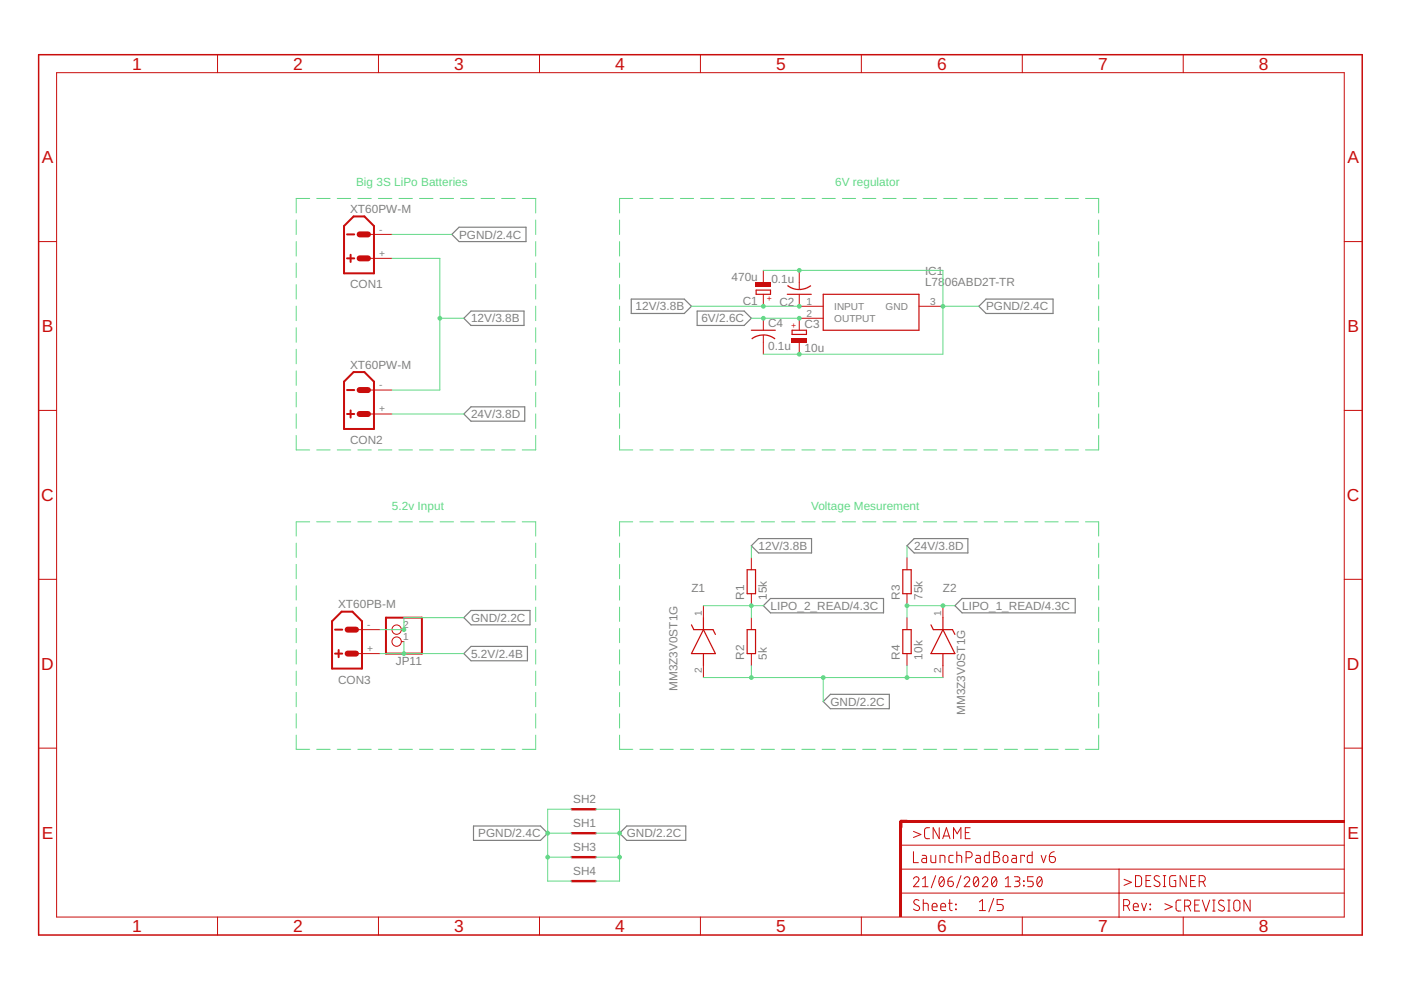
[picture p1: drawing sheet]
<svg xmlns="http://www.w3.org/2000/svg" width="297mm" height="210mm" viewBox="0 0 297 210" stroke-linecap="round" stroke-linejoin="round" font-family="sans-serif">
<g fill="none" stroke="#808080" stroke-width=".25">
<path d="M95.8 49.7l1.5-1.5h14.2v3h-14.2zM98.3 67.5l1.6-1.5h11.2v3h-11.2zM133.8 63.4h11.3l1.5 1.5-1.5 1.6h-11.3zM147.8 66h10l1.5 1.5-1.5 1.5h-10zM207.5 64.9l1.6-1.5h14.2v3.1h-14.2zM98.3 87.8l1.6-1.5h11.4v3h-11.4zM159.3 115.7l1.5-1.5h11.3v3h-11.3zM193.8 114.2h11.4v3h-11.4l-1.5-1.5zM98.3 138.6l1.6-1.5h11.9v3h-11.9zM98.3 131l1.6-1.6h12.5v3.1h-12.5zM161.8 128.4l1.6-1.5h23.9v3h-23.9zM204 126.9h24v3h-24l-1.5-1.5z"/>
<path d="M174.5 148.7l1.6-1.5h12.5v3.1h-12.5zM100.4 175.1h14.2l1.5 1.6-1.5 1.5h-14.2zM131.4 176.7l1.5-1.6h12.5v3.1h-12.5z"/>
</g>
<g fill="#c90d0c">
<path d="M190.7 174.1h.6v20.3h-.6z" fill-rule="evenodd"/>
<path d="M191 173.8h94v.6h-94z" fill-rule="evenodd"/>
</g>
<g fill="#c90d0c">
<path d="M190.7 174.1h.6v20.3h-.6zM190.7 174.1v20.3h.6v-20.3z"/>
<path d="M191 173.8h94v.6h-94zM191 173.8v.6h94v-.6z"/>
</g>
<g fill="none" stroke="#c90d0c" stroke-width=".21">
<path d="M12 15.4h273v179h-273zM46.1 11.6v3.8M80.2 11.6v3.8M114.4 11.6v3.8M148.5 11.6v3.8M182.6 11.6v3.8M216.7 11.6v3.8M250.9 11.6v3.8M8.2 51.2h3.8M285 51.2h3.8M169.5 64.9h5M169.5 67.5h5"/>
<path d="M194.8 64.9h5.1M8.2 87h3.8M285 87h3.8M8.2 122.8h3.8M285 122.8h3.8M8.2 158.6h3.8M285 158.6h3.8M191 179.2h94M193.7 176.3l1.5 .6-1.5 .7M197.1 175.5h-.7l-.4 .5 .1 1.6 .3 .2h.7M199.1 175.5v2.3l-1.3-2.3v2.3M199.9 177.8l.8-2.3 .7 2.3"/>
<path d="M200.1 177.2h1.1M202.2 177.8v-2.3l.7 1.3 .8-1.3v2.3M204.7 176.5h.7M205.7 175.5h-1v2.3h1M46.1 194.4v3.8M80.2 194.4v3.8M114.4 194.4v3.8M148.5 194.4v3.8M182.6 194.4v3.8M191 189.4h94M191 184.3h94M193.7 186.4a.58 .58 0 0 1 .8-.5 .58 .58 0 0 1 .2 .9l-1 1.2h1.1"/>
<path d="M193.7 180.6v2.3h1M194.8 190.9a.58 .58 0 0 0-.8-.1 .58 .58 0 0 0 0 .9l.7 .4a.58 .58 0 0 1 .1 .9 .58 .58 0 0 1-.9-.1l-.2-.2M195.5 181.4h.7l.2 .3v1.2h-.5a.46 .46 0 0 1-.5-.5 .46 .46 0 0 1 .5-.4h.5M195.6 188h1.2M195.6 186.4l.6-.5v2.1M195.7 191.5l1 .1 .1 1.5M195.7 190.7v2.4M197.4 181.4v1.3l.3 .2h.7v-1.5M197.6 192.3h1.1a.54 .54 0 0 0-.4-.8 .54 .54 0 0 0-.7 .5l.2 1 .9 .1M198.4 185.7l-1 2.5M199.3 182.9v-1.5l.9 .1 .1 1.4M199.3 186l.2-.1a.86 .86 0 0 1 .7 1.3 .6 .6 0 0 1-.6 .8 .6 .6 0 0 1-.5-.8v-.5z"/>
<path d="M199.5 192.3h1a.54 .54 0 0 0-.4-.8 .54 .54 0 0 0-.6 .5l.1 1 .9 .1M200.1 186.4l-.9 1.1M201 186.8h.7a.59 .59 0 0 1 .4 .7 .59 .59 0 0 1-.6 .5 .59 .59 0 0 1-.5-.6zM201.1 191.5h.8M201.4 190.7v2.1l.5 .3M201.9 185.9l-.6 .3-.3 .6M202.1 181.4h-.7l-.2 .3 .1 1.1 .8 .1M202.6 191.7l.1 .1zM202.6 192.7l.1 .2zM202.9 181.4l.9 .1 .1 1.4M202.9 180.6v2.3M203.8 185.7l-1 2.5"/>
<path d="M204.4 186.4a.58 .58 0 0 1 .9-.5 .58 .58 0 0 1 .1 .9l-1 1.2h1.2M204.8 181.9h.7a.65 .65 0 0 0 .6-.7 .65 .65 0 0 0-.6-.6h-.7v2.3M206.6 186l.2-.1a.86 .86 0 0 1 .7 1.3 .6 .6 0 0 1-.6 .8 .6 .6 0 0 1-.5-.8v-.5zM206.9 181.4h.7l.3 .3v1.2h-.6a.46 .46 0 0 1-.5-.5 .46 .46 0 0 1 .5-.4h.6M207.4 186.4l-.9 1.1M207.6 193.1h1.3M207.6 191.2l.7-.5v2.4M208.3 186.4a.58 .58 0 0 1 .8-.5 .58 .58 0 0 1 .2 .9l-1 1.2h1.1M209.7 180.6v2.3h-.8l-.2-.2v-1.1l.2-.2h.8M210.5 186l.1-.1a.86 .86 0 0 1 .7 1.3v.3a.51 .51 0 0 1-.5 .5 .51 .51 0 0 1-.5-.5l-.1-.8zM210.7 180.6h.6a.52 .52 0 0 1 .5 .5 .52 .52 0 0 1-.5 .5 .65 .65 0 0 1 .7 .7 .65 .65 0 0 1-.7 .6h-.6zM210.7 181.6h.6"/>
<path d="M210.7 190.5l-1 2.8M211.2 186.4l-.9 1.1M212.7 190.7h-1.3v1.1h.8a.66 .66 0 0 1 .5 .6 .66 .66 0 0 1-.5 .7h-.8M212.8 181.5l.5-.1a.92 .92 0 0 1 .1 1.4l-.3 .1-.3-.2-.1-.3zM213.1 186.4l.6-.5v2.1M213.1 188h1.2M214.6 181.4h.7l.2 .2v1.3h-.6a.46 .46 0 0 1-.4-.5 .46 .46 0 0 1 .4-.4h.6M215.1 185.9h.7a.48 .48 0 0 1 .4 .5 .48 .48 0 0 1-.4 .4h-.5M215.6 186.8a.58 .58 0 0 1 .7 .6 .58 .58 0 0 1-.7 .6h-.5M216.7 194.4v3.8M217 186.8l.1 .1zM217 187.7l.1 .1z"/>
<path d="M217.2 181.6v-.2h-.8v1.5M218.8 180.6v2.3h-.7l-.3-.4v-.9l.3-.2h.7M219.1 185.9h-1.2v.9h.7a.59 .59 0 0 1 .5 .6 .59 .59 0 0 1-.5 .6h-.7M220.1 186l.1-.1a.86 .86 0 0 1 .8 1.3l-.1 .3a.51 .51 0 0 1-.5 .5 .51 .51 0 0 1-.5-.5l-.1-.8zM220.7 181.4l.6 1.5 .5-1.5M220.9 186.4l-1 1.1M222.5 181.6h.8a.66 .66 0 0 1 .5 .7 .66 .66 0 0 1-.7 .6 .66 .66 0 0 1-.6-.6zM223.5 180.6l-.7 .3-.3 .7M237.3 184.3v10.2M238.2 192h.7a.65 .65 0 0 0 .6-.6 .65 .65 0 0 0-.6-.7h-.7v2.4M238.3 186.4l1.6 .7-1.6 .6M239 192l.5 1.1"/>
<path d="M240.3 192.3h1a.55 .55 0 0 0-.3-.8 .55 .55 0 0 0-.7 .5l.1 1 .9 .1M240.7 185.7h.9l.4 .4v1.4l-.4 .5h-.9zM242 191.5l.5 1.6 .6-1.6M243 186.7h.8M243.8 192.7l.1 .2zM243.8 191.7l.1 .1zM244 185.7h-1v2.3h1M245.8 185.8a.58 .58 0 0 0-.9-.1 .58 .58 0 0 0 .1 .9l.7 .4a.58 .58 0 0 1 .1 .9 .58 .58 0 0 1-.9-.1l-.3-.1M246.6 185.7h.6M246.6 188h.6M246.9 185.7v2.3M247 191.6l1.5 .7-1.5 .6"/>
<path d="M249.3 185.7h-1l-.3 .3v1.5l.2 .4 1.1 .1v-1.3h-.4M250.4 190.8l-.7 .1-.4 .4 .1 1.7 .3 .1 .7 .1M250.9 194.4v3.8M251.2 192.1h.6a.65 .65 0 0 0 .7-.6 .65 .65 0 0 0-.7-.7h-.6v2.4M251.5 185.7v2.3l-1.3-2.3v2.3M251.9 192.1l.6 1.1M252.4 186.7h.8M253.3 191.9h.8M253.5 185.7h-1.1v2.3h1.1M254.3 186.9h.6a.65 .65 0 0 0 .6-.6 .65 .65 0 0 0-.6-.6h-.6v2.3M254.3 190.8h-1v2.4h1M254.9 190.8l.8 2.4 .8-2.4"/>
<path d="M255 186.9l.5 1.1M257.1 193.2h.5M257.1 190.8h.5M257.4 190.8v2.4M259.5 191a.58 .58 0 0 0-.9-.1 .58 .58 0 0 0 0 .9l.8 .4a.58 .58 0 0 1 0 .9 .58 .58 0 0 1-.8-.1l-.3-.2M260.3 193.2h.5M260.3 190.8h.5M260.6 190.8v2.4M261.7 191.1a.66 .66 0 0 1 .7-.2 .66 .66 0 0 1 .5 .6v1a.66 .66 0 0 1-.7 .7 .66 .66 0 0 1-.6-.7zM265 190.8v2.4l-1.3-2.4v2.4"/>
</g>
<path d="M192.3 174.1h-1.3v1.3" fill="none" stroke="#c90d0c" stroke-width=".61"/>
<path d="M8.2 11.6h280.6v186.6h-280.6z" fill="none" stroke="#c90d0c" stroke-width=".32"/>
<path d="M160.3 61.5h3.1v.9h-3.1zM174.5 62.4h20.3v7.6h-20.3z" fill="none" stroke="#c90d0c" stroke-width=".25"/>
<path d="M160.2 59.9h3.3v.8h-3.3z" fill-rule="evenodd" fill="#c90d0c"/>
<path d="M160.2 59.9h3.3v.8h-3.3zM160.2 59.9v.8h3.3v-.8z" fill="#c90d0c"/>
<path d="M161.8 57.3v2.6M169.5 59.9v1.5M161.8 62.4v2.5" fill="none" stroke="#c90d0c" stroke-width=".21"/>
<path d="M166.9 62.4h5.1" fill="none" stroke="#c90d0c" stroke-width=".25"/>
<g fill="#c90d0c">
<path d="M167 60.4l1.4 .7 1.1 .2v.2l-.9-.1-1-.3-.7-.5z" fill-rule="evenodd"/>
<path d="M169.5 61.3l1.5-.3 .9-.5 .1 .1-1.2 .7-1.3 .2z" fill-rule="evenodd"/>
</g>
<g fill="#c90d0c">
<path d="M167 60.4l1.4 .7 1.1 .2v.2a4 4 0 0 1-2.6-.9zM167 60.4l-.1 .2 .7 .5 1 .3 .9 .1v-.2l-1.1-.2z"/>
<path d="M169.5 61.3l1.5-.3 .9-.5 .1 .1a4 4 0 0 1-2.5 .9zM169.5 61.3v.2l1.3-.2 1-.5 .2-.2-.1-.1a3.9 3.9 0 0 1-2.4 .8z"/>
</g>
<path d="M169.5 57.3v2.6M169.5 62.4v2.5" fill="none" stroke="#c90d0c" stroke-width=".21"/>
<path d="M167.9 70h3.1v.9h-3.1z" fill="none" stroke="#c90d0c" stroke-width=".25"/>
<path d="M167.8 71.7h3.3v.9h-3.3z" fill-rule="evenodd" fill="#c90d0c"/>
<path d="M167.8 71.7h3.3v.9h-3.3zM167.8 71.7v.9h3.3v-.9z" fill="#c90d0c"/>
<path d="M161.8 71v1.6M169.5 67.5v2.5M169.5 72.6v2.5" fill="none" stroke="#c90d0c" stroke-width=".21"/>
<path d="M159.3 70h5.1" fill="none" stroke="#c90d0c" stroke-width=".25"/>
<g fill="#c90d0c">
<path d="M161.8 70.9l1.4 .2 1.2 .7-.1 .2-1.4-.7-1.1-.2z" fill-rule="evenodd"/>
<path d="M159.3 71.8l1.2-.7 1.3-.2v.3l-1 .1-1.4 .7z" fill-rule="evenodd"/>
</g>
<g fill="#c90d0c">
<path d="M161.8 70.9h.3a4.1 4.1 0 0 1 2.3 .9l-.1 .2-1.4-.7-1.1-.2zM161.8 70.9v.2l1.1 .2 1.4 .7 .1-.2-1.2-.7z"/>
<path d="M159.3 71.8a3.9 3.9 0 0 1 2.5-.9v.3l-1 .1-1.4 .7zM159.3 71.8l.1 .2a3.9 3.9 0 0 1 2.4-.8v-.3l-.8 .1-1 .3z"/>
</g>
<g fill="none" stroke="#c90d0c" stroke-width=".21">
<path d="M78 54.8h5.1M78 49.7h5.1M161.8 67.5v2.5M161.8 72.6v2.5M78 87.8h5.1M78 82.7h5.1M159.3 118.3v2.5M192.3 118.3v2.5M75.5 138.6h5.1M75.5 133.5h5.1M85.1 133.5h.5M85.1 136h.5"/>
<path d="M149.1 128.4v2.6M159.3 125.9v2.5M159.3 131v2.5M159.3 138.6v2.5M192.3 125.9v2.5M192.3 131v2.5M192.3 138.6v2.5M199.9 128.4v2.6M149.1 141.1v2.6M199.9 141.1v2.6"/>
<circle cx="84.1" cy="136" r=".99"/>
<circle cx="84.1" cy="133.5" r=".99"/>
</g>
<path d="M146.6 132.5l.5 1h4.1l.5 1M149.1 133.5l2.6 5.1h-5.1zM149.1 131v2.5M149.1 138.6v2.5M158.4 120.8h1.8v5.1h-1.8zM158.4 133.5h1.8v5.1h-1.8zM191.4 120.8h1.8v5.1h-1.8zM191.4 133.5h1.8v5.1h-1.8zM197.4 132.5l.5 1h4.1l.5 1M199.9 133.5l2.6 5.1h-5.1zM199.9 131v2.5M199.9 138.6v2.5" fill="none" stroke="#c90d0c" stroke-width=".25"/>
<path d="M121.2 176.7h5.1M121.2 171.6h5.1M121.2 181.7h5.1M121.2 186.8h5.1" fill="none" stroke="#c90d0c" stroke-width=".51"/>
<g fill="none" stroke="#c90d0c" stroke-width=".42">
<path d="M73.6 54.8h1.5M73.6 49.7h1.5M74.3 54v1.5M75 45.9h2.3l2 2v10.1h-6.4v-10.1zM75 78.9h2.3l2 2v10.1h-6.4v-10.1zM73.6 87.8h1.5M73.6 82.7h1.5M74.3 87v1.5M71 138.6h1.6M71 133.5h1.6M71.8 137.8v1.5M72.4 129.7h2.3l2.1 2v10.1h-6.4v-10.1z"/>
<path d="M81.8 131h7.7v7.6h-7.7z"/>
</g>
<path d="M76.2 54.8h1.8M76.2 49.7h1.8M76.2 87.8h1.8M76.2 82.7h1.8M73.7 138.6h1.8M73.7 133.5h1.8" fill="none" stroke="#c90d0c" stroke-width="1.3"/>
<path d="M83.1 54.8h10.2v27.9h-10.2M93.3 67.5h5" fill="none" stroke="#62d987" stroke-width=".21"/>
<circle cx="93.3" cy="67.5" r=".51" fill="#62d987"/>
<path d="M92.8 67.5a.51 .51 0 0 1 1 0 .51 .51 0 0 1-1 0zM92.8 67.5a.51 .51 0 0 0 1 0 .51 .51 0 0 0-1 0z" fill="#62d987"/>
<path d="M161.8 64.9h7.7" fill="none" stroke="#62d987" stroke-width=".21"/>
<circle cx="169.5" cy="64.9" r=".51" fill="#62d987"/>
<path d="M169 64.9a.51 .51 0 0 1 1 0 .51 .51 0 0 1-1 0zM169 64.9a.51 .51 0 0 0 1 0 .51 .51 0 0 0-1 0z" fill="#62d987"/>
<path d="M146.6 64.9h15.2" fill="none" stroke="#62d987" stroke-width=".21"/>
<circle cx="161.8" cy="64.9" r=".51" fill="#62d987"/>
<path d="M161.3 64.9a.51 .51 0 0 1 1 0 .51 .51 0 0 1-1 0zM161.3 64.9a.51 .51 0 0 0 1 0 .51 .51 0 0 0-1 0z" fill="#62d987"/>
<path d="M83.1 49.7h12.7M161.8 57.3h38.1v7.6h7.6M159.3 115.7v2.6" fill="none" stroke="#62d987" stroke-width=".21"/>
<g fill="#62d987">
<circle cx="169.5" cy="57.3" r=".51"/>
<circle cx="199.9" cy="64.9" r=".51"/>
</g>
<g fill="#62d987">
<path d="M169 57.3a.51 .51 0 0 1 1 0 .51 .51 0 0 1-1 0zM169 57.3a.51 .51 0 0 0 1 0 .51 .51 0 0 0-1 0z"/>
<path d="M199.4 64.9a.51 .51 0 0 1 1 0 .51 .51 0 0 1-1 0zM199.4 64.9a.51 .51 0 0 0 1 0 .51 .51 0 0 0-1 0z"/>
</g>
<path d="M199.9 64.9v10.2h-38.1" fill="none" stroke="#62d987" stroke-width=".21"/>
<circle cx="169.5" cy="75.1" r=".51" fill="#62d987"/>
<path d="M169 75.1a.51 .51 0 0 1 1 0 .51 .51 0 0 1-1 0zM169 75.1a.51 .51 0 0 0 1 0 .51 .51 0 0 0-1 0z" fill="#62d987"/>
<path d="M116.1 176.7h5.1M121.2 171.6h-5.1v10.1h5.1" fill="none" stroke="#62d987" stroke-width=".21"/>
<circle cx="116.1" cy="176.7" r=".51" fill="#62d987"/>
<path d="M115.6 176.7a.51 .51 0 0 1 1 0 .51 .51 0 0 1-1 0zM115.6 176.7a.51 .51 0 0 0 1 0 .51 .51 0 0 0-1 0z" fill="#62d987"/>
<path d="M116.1 181.7v5.1h5.1" fill="none" stroke="#62d987" stroke-width=".21"/>
<circle cx="116.1" cy="181.7" r=".51" fill="#62d987"/>
<path d="M115.6 181.7a.51 .51 0 0 1 1 0 .51 .51 0 0 1-1 0zM115.6 181.7a.51 .51 0 0 0 1 0 .51 .51 0 0 0-1 0z" fill="#62d987"/>
<g fill="none" stroke="#62d987" stroke-width=".21">
<path d="M62.8 46.7v3M62.8 51.2v3.1M62.8 55.8v3M65.7 42.1h-2.9v3M67.1 42.1h2.9M71.5 42.1h2.9M75.9 42.1h2.8M80.2 42.1h2.9M84.6 42.1h2.8M88.9 42.1h2.9M93.3 42.1h2.9M97.7 42.1h2.8"/>
<path d="M102 42.1h2.9M106.4 42.1h2.8M110.7 42.1h2.9v3M113.6 46.7v3M113.6 51.2v3.1M113.6 55.8v3M62.8 60.3v3.1M62.8 64.9v3.1M62.8 69.5v3.1M62.8 74.1v3M62.8 78.6v3.1M113.6 60.3v3.1"/>
<path d="M113.6 64.9v3.1M113.6 69.5v3.1M113.6 74.1v3M113.6 78.6v3.1M62.8 92.3v3.1h2.9M62.8 83.2v3.1M62.8 87.8v3M67.1 95.4h2.9M71.5 95.4h2.9M75.9 95.4h2.8M80.2 95.4h2.9M83.1 87.8h15.2"/>
<path d="M84.6 95.4h2.8M88.9 95.4h2.9M93.3 95.4h2.9M97.7 95.4h2.8M102 95.4h2.9M106.4 95.4h2.8M113.6 92.3v3.1h-2.9M113.6 83.2v3.1M113.6 87.8v3M192.3 115.7v2.6M80.6 138.6h17.7M85.6 136v2.6"/>
</g>
<circle cx="85.6" cy="138.6" r=".51" fill="#62d987"/>
<path d="M85.1 138.6a.51 .51 0 0 1 1 0 .51 .51 0 0 1-1 0zM85.1 138.6a.51 .51 0 0 0 1 0 .51 .51 0 0 0-1 0z" fill="#62d987"/>
<path d="M98.3 131h-12.7v2.5h-5" fill="none" stroke="#62d987" stroke-width=".21"/>
<circle cx="85.6" cy="133.5" r=".51" fill="#62d987"/>
<path d="M85.1 133.5a.51 .51 0 0 1 1 0 .51 .51 0 0 1-1 0zM85.1 133.5a.51 .51 0 0 0 1 0 .51 .51 0 0 0-1 0z" fill="#62d987"/>
<path d="M159.3 141.1v2.6h33v-2.6M174.5 143.7v5" fill="none" stroke="#62d987" stroke-width=".21"/>
<circle cx="174.5" cy="143.7" r=".51" fill="#62d987"/>
<path d="M174 143.7a.51 .51 0 0 1 1 0 .51 .51 0 0 1-1 0zM174 143.7a.51 .51 0 0 0 1 0 .51 .51 0 0 0-1 0z" fill="#62d987"/>
<path d="M149.1 143.7h10.2" fill="none" stroke="#62d987" stroke-width=".21"/>
<circle cx="159.3" cy="143.7" r=".51" fill="#62d987"/>
<path d="M158.8 143.7a.51 .51 0 0 1 1 0 .51 .51 0 0 1-1 0zM158.8 143.7a.51 .51 0 0 0 1 0 .51 .51 0 0 0-1 0z" fill="#62d987"/>
<path d="M192.3 143.7h7.6" fill="none" stroke="#62d987" stroke-width=".21"/>
<circle cx="192.3" cy="143.7" r=".51" fill="#62d987"/>
<path d="M191.8 143.7a.51 .51 0 0 1 1 0 .51 .51 0 0 1-1 0zM191.8 143.7a.51 .51 0 0 0 1 0 .51 .51 0 0 0-1 0z" fill="#62d987"/>
<path d="M126.3 176.7h5.1M126.3 171.6h5.1v10.1h-5.1" fill="none" stroke="#62d987" stroke-width=".21"/>
<circle cx="131.4" cy="176.7" r=".51" fill="#62d987"/>
<path d="M130.9 176.7a.51 .51 0 0 1 1 0 .51 .51 0 0 1-1 0zM130.9 176.7a.51 .51 0 0 0 1 0 .51 .51 0 0 0-1 0z" fill="#62d987"/>
<path d="M131.4 181.7v5.1h-5.1" fill="none" stroke="#62d987" stroke-width=".21"/>
<circle cx="131.4" cy="181.7" r=".51" fill="#62d987"/>
<path d="M130.9 181.7a.51 .51 0 0 1 1 0 .51 .51 0 0 1-1 0zM130.9 181.7a.51 .51 0 0 0 1 0 .51 .51 0 0 0-1 0z" fill="#62d987"/>
<g fill="none" stroke="#62d987" stroke-width=".21">
<path d="M161.8 67.5h7.7M62.8 115.2v3M62.8 119.7v3M65.7 110.6h-2.9v3.1M67.1 110.6h2.9M71.5 110.6h2.9M75.9 110.6h2.8M80.2 110.6h2.9M84.6 110.6h2.8M88.9 110.6h2.9M93.3 110.6h2.9M97.7 110.6h2.8"/>
<path d="M102 110.6h2.9M106.4 110.6h2.8M110.7 110.6h2.9v3.1M113.6 115.2v3M113.6 119.7v3M62.8 124.2v3M62.8 128.7v3.1M62.8 133.2v3.1M62.8 137.8v3M113.6 124.2v3M113.6 128.7v3.1M113.6 133.2v3.1"/>
<path d="M113.6 137.8v3M62.8 142.3v3M62.8 146.8v3M62.8 151.3v3.1M62.8 155.9v3h2.9M67.1 158.9h2.9M71.5 158.9h2.9M75.9 158.9h2.8M80.2 158.9h2.9M84.6 158.9h2.8M88.9 158.9h2.9M93.3 158.9h2.9"/>
<path d="M97.7 158.9h2.8M102 158.9h2.9M106.4 158.9h2.8M113.6 155.9v3h-2.9M113.6 142.3v3M113.6 146.8v3M113.6 151.3v3.1"/>
</g>
<circle cx="169.5" cy="67.5" r=".51" fill="#62d987"/>
<path d="M169 67.5a.51 .51 0 0 1 1 0 .51 .51 0 0 1-1 0zM169 67.5a.51 .51 0 0 0 1 0 .51 .51 0 0 0-1 0z" fill="#62d987"/>
<path d="M159.3 67.5h2.5" fill="none" stroke="#62d987" stroke-width=".21"/>
<circle cx="161.8" cy="67.5" r=".51" fill="#62d987"/>
<path d="M161.3 67.5a.51 .51 0 0 1 1 0 .51 .51 0 0 1-1 0zM161.3 67.5a.51 .51 0 0 0 1 0 .51 .51 0 0 0-1 0z" fill="#62d987"/>
<g fill="none" stroke="#62d987" stroke-width=".21">
<path d="M131.4 46.7v3M131.4 51.2v3.1M131.4 55.8v3M134.2 42.1h-2.8v3M135.7 42.1h2.8M140 42.1h2.7M144.3 42.1h2.7M148.5 42.1h2.8M152.8 42.1h2.8M157.1 42.1h2.8M161.4 42.1h2.8M165.7 42.1h2.8"/>
<path d="M170 42.1h2.8M174.3 42.1h2.8M178.6 42.1h2.8M182.9 42.1h2.8M187.2 42.1h2.8M191.5 42.1h2.8M195.8 42.1h2.8M200.1 42.1h2.8M204.4 42.1h2.8M208.7 42.1h2.8M213 42.1h2.8M217.3 42.1h2.7"/>
<path d="M221.6 42.1h2.7M225.8 42.1h2.8M230.1 42.1h2.8v3M232.9 46.7v3M232.9 51.2v3.1M232.9 55.8v3M131.4 60.3v3.1M131.4 64.9v3.1M131.4 69.5v3.1M131.4 74.1v3M131.4 78.6v3.1M232.9 60.3v3.1"/>
<path d="M232.9 64.9v3.1M232.9 69.5v3.1M232.9 74.1v3M232.9 78.6v3.1M131.4 92.3v3.1h2.8M131.4 83.2v3.1M131.4 87.8v3M135.7 95.4h2.8M140 95.4h2.7M144.3 95.4h2.7M148.5 95.4h2.8M152.8 95.4h2.8"/>
<path d="M157.1 95.4h2.8M161.4 95.4h2.8M165.7 95.4h2.8M170 95.4h2.8M174.3 95.4h2.8M178.6 95.4h2.8M182.9 95.4h2.8M187.2 95.4h2.8M191.5 95.4h2.8M195.8 95.4h2.8M200.1 95.4h2.8M204.4 95.4h2.8"/>
<path d="M208.7 95.4h2.8M213 95.4h2.8M217.3 95.4h2.7M221.6 95.4h2.7M225.8 95.4h2.8M232.9 83.2v3.1M232.9 87.8v3M232.9 92.3v3.1h-2.8M161.8 128.4h-2.5v2.6"/>
</g>
<circle cx="159.3" cy="128.4" r=".51" fill="#62d987"/>
<path d="M158.8 128.4a.51 .51 0 0 1 1 0 .51 .51 0 0 1-1 0zM158.8 128.4a.51 .51 0 0 0 1 0 .51 .51 0 0 0-1 0z" fill="#62d987"/>
<g fill="none" stroke="#62d987" stroke-width=".21">
<path d="M131.4 115.2v3M131.4 119.7v3M134.2 110.6h-2.8v3.1M135.7 110.6h2.8M140 110.6h2.7M144.3 110.6h2.7M148.5 110.6h2.8M152.8 110.6h2.8M157.1 110.6h2.8M161.4 110.6h2.8M165.7 110.6h2.8M170 110.6h2.8"/>
<path d="M174.3 110.6h2.8M178.6 110.6h2.8M182.9 110.6h2.8M187.2 110.6h2.8M191.5 110.6h2.8M195.8 110.6h2.8M200.1 110.6h2.8M204.4 110.6h2.8M208.7 110.6h2.8M213 110.6h2.8M217.3 110.6h2.7M221.6 110.6h2.7"/>
<path d="M225.8 110.6h2.8M230.1 110.6h2.8v3.1M232.9 115.2v3M232.9 119.7v3M131.4 124.2v3M131.4 128.7v3.1M131.4 133.2v3.1M131.4 137.8v3M149.1 128.4h10.2M199.9 128.4h-7.6v2.6M232.9 124.2v3M232.9 128.7v3.1"/>
<path d="M232.9 133.2v3.1M232.9 137.8v3M131.4 142.3v3M131.4 146.8v3M131.4 151.3v3.1M131.4 155.9v3h2.8M135.7 158.9h2.8M140 158.9h2.7M144.3 158.9h2.7M148.5 158.9h2.8M152.8 158.9h2.8M157.1 158.9h2.8"/>
<path d="M161.4 158.9h2.8M165.7 158.9h2.8M170 158.9h2.8M174.3 158.9h2.8M178.6 158.9h2.8M182.9 158.9h2.8M187.2 158.9h2.8M191.5 158.9h2.8M195.8 158.9h2.8M200.1 158.9h2.8M204.4 158.9h2.8M208.7 158.9h2.8"/>
<path d="M213 158.9h2.8M217.3 158.9h2.7M221.6 158.9h2.7M225.8 158.9h2.8M232.9 155.9v3h-2.8M232.9 142.3v3M232.9 146.8v3M232.9 151.3v3.1"/>
</g>
<circle cx="192.3" cy="128.4" r=".51" fill="#62d987"/>
<path d="M191.8 128.4a.51 .51 0 0 1 1 0 .51 .51 0 0 1-1 0zM191.8 128.4a.51 .51 0 0 0 1 0 .51 .51 0 0 0-1 0z" fill="#62d987"/>
<path d="M199.9 128.4h2.6" fill="none" stroke="#62d987" stroke-width=".21"/>
<circle cx="199.9" cy="128.4" r=".51" fill="#62d987"/>
<path d="M199.4 128.4a.51 .51 0 0 1 1 0 .51 .51 0 0 1-1 0zM199.4 128.4a.51 .51 0 0 0 1 0 .51 .51 0 0 0-1 0z" fill="#62d987"/>
<g font-size="3.7" fill="#c90d0c">
<text x="28" y="14.8">1</text>
<text x="62.2" y="14.8">2</text>
<text x="96.3" y="14.8">3</text>
<text x="130.4" y="14.8">4</text>
<text x="164.5" y="14.8">5</text>
<text x="198.7" y="14.8">6</text>
<text x="232.8" y="14.8">7</text>
<text x="266.9" y="14.8">8</text>
<text x="8.9" y="34.6">A</text>
<text x="285.7" y="34.6">A</text>
<text x="8.9" y="70.4">B</text>
<text x="285.7" y="70.4">B</text>
<text x="8.8" y="106.2">C</text>
<text x="285.6" y="106.2">C</text>
<text x="8.8" y="142">D</text>
<text x="285.6" y="142">D</text>
<text x="8.9" y="177.8">E</text>
<text x="285.7" y="177.8">E</text>
<text x="28" y="197.6">1</text>
<text x="62.2" y="197.6">2</text>
<text x="96.3" y="197.6">3</text>
<text x="130.4" y="197.6">4</text>
<text x="164.5" y="197.6">5</text>
<text x="198.7" y="197.6">6</text>
<text x="232.8" y="197.6">7</text>
<text x="266.9" y="197.6">8</text>
</g>
<g font-size="2.5" fill="#62d987">
<text x="75.5" y="39.5">Big 3S LiPo Batteries</text>
<text x="177.1" y="39.5">6V regulator</text>
<text x="83.1" y="108.1">5.2v Input</text>
<text x="172" y="108.1">Voltage Mesurement</text>
</g>
<g font-size="2.5" fill="#808080">
<text x="74.2" y="45.1">XT60PW-M</text>
<text x="97.3" y="50.6">PGND/2.4C</text>
<text x="155.1" y="59.6">470u</text>
<text x="163.5" y="60">0.1u</text>
<text x="196.1" y="58.2">IC1</text>
<text x="74.2" y="61.1">CON1</text>
<text x="134.7" y="65.8">12V/3.8B</text>
<text x="157.5" y="64.7">C1</text>
<text x="165.2" y="64.8">C2</text>
<text x="196.1" y="60.7">L78</text>
<text x="200.3" y="60.7">06ABD2T-TR</text>
<text x="209.1" y="65.8">PGND/2.4C</text>
<text x="99.9" y="68.4">12V/3.8B</text>
<text x="148.7" y="68.4">6V/2.6C</text>
<text x="162.9" y="69.4">C4</text>
<text x="170.6" y="69.5">C3</text>
<text x="162.9" y="74.2">0.1u</text>
<text x="170.6" y="74.6">10u</text>
<text x="74.2" y="78.1">XT60PW-M</text>
<text x="99.9" y="88.7">24V/3.8D</text>
<text x="74.2" y="94.1">CON2</text>
<text x="160.8" y="116.6">12V/3.8B</text>
<text x="193.8" y="116.6">24V/3.8D</text>
<text x="146.6" y="125.5">Z1</text>
<text x="199.9" y="125.5">Z2</text>
<text x="71.7" y="128.9">XT60PB-M</text>
<text x="99.9" y="131.8">GND/2.2C</text>
<text x="157.8" y="127.1" transform="rotate(-90 157.8 127.1)">R1</text>
<text x="162.6" y="127.1" transform="rotate(-90 162.6 127.1)">15k</text>
<text x="163.4" y="129.3">LIPO_2_READ/4.3C</text>
<text x="190.8" y="127.1" transform="rotate(-90 190.8 127.1)">R3</text>
<text x="195.6" y="127.1" transform="rotate(-90 195.6 127.1)">75k</text>
<text x="204" y="129.3">LIPO_1_READ/4.3C</text>
<text x="83.9" y="141">JP11</text>
<text x="99.9" y="139.5">5.2V/2.4B</text>
<text x="157.8" y="139.8" transform="rotate(-90 157.8 139.8)">R2</text>
<text x="162.6" y="139.8" transform="rotate(-90 162.6 139.8)">5k</text>
<text x="190.8" y="139.8" transform="rotate(-90 190.8 139.8)">R4</text>
<text x="195.6" y="139.8" transform="rotate(-90 195.6 139.8)">10k</text>
<text x="71.7" y="144.9">CON3</text>
<text x="143.7" y="146.5" transform="rotate(-90 143.7 146.5)">MM3Z3V0ST1G</text>
<text x="176.1" y="149.6">GND/2.2C</text>
<text x="204.6" y="151.6" transform="rotate(-90 204.6 151.6)">MM3Z3V0ST1G</text>
<text x="121.5" y="170.3">SH2</text>
<text x="101.4" y="177.6">PGND/2.4C</text>
<text x="121.5" y="175.4">SH1</text>
<text x="132.9" y="177.6">GND/2.2C</text>
<text x="121.5" y="180.5">SH3</text>
<text x="121.5" y="185.6">SH4</text>
</g>
<g font-size="2.1" fill="#808080">
<text x="80.4" y="49.3">-</text>
<text x="80.4" y="54.4">+</text>
<text x="171" y="64.6">1</text>
<text x="176.9" y="65.7">INPUT</text>
<text x="187.7" y="65.7">GND</text>
<text x="197.2" y="64.6">3</text>
<text x="171" y="67.1">2</text>
<text x="176.9" y="68.2">OUTPUT</text>
<text x="80.4" y="82.4">-</text>
<text x="80.4" y="87.4">+</text>
<text x="148.8" y="130.6" transform="rotate(-90 148.8 130.6)">1</text>
<text x="199.6" y="130.6" transform="rotate(-90 199.6 130.6)">1</text>
<text x="77.8" y="133.1">-</text>
<text x="85.4" y="135.7">1</text>
<text x="85.4" y="133.1">2</text>
<text x="77.8" y="138.2">+</text>
<text x="148.8" y="142.7" transform="rotate(-90 148.8 142.7)">2</text>
<text x="199.6" y="142.7" transform="rotate(-90 199.6 142.7)">2</text>
</g>
<g font-size="1.8" fill="#c90d0c">
<text x="163.7" y="63.8" transform="rotate(-90 163.7 63.8)">+</text>
<text x="168.9" y="69.6" transform="rotate(-90 168.9 69.6)">+</text>
</g>
</svg>
